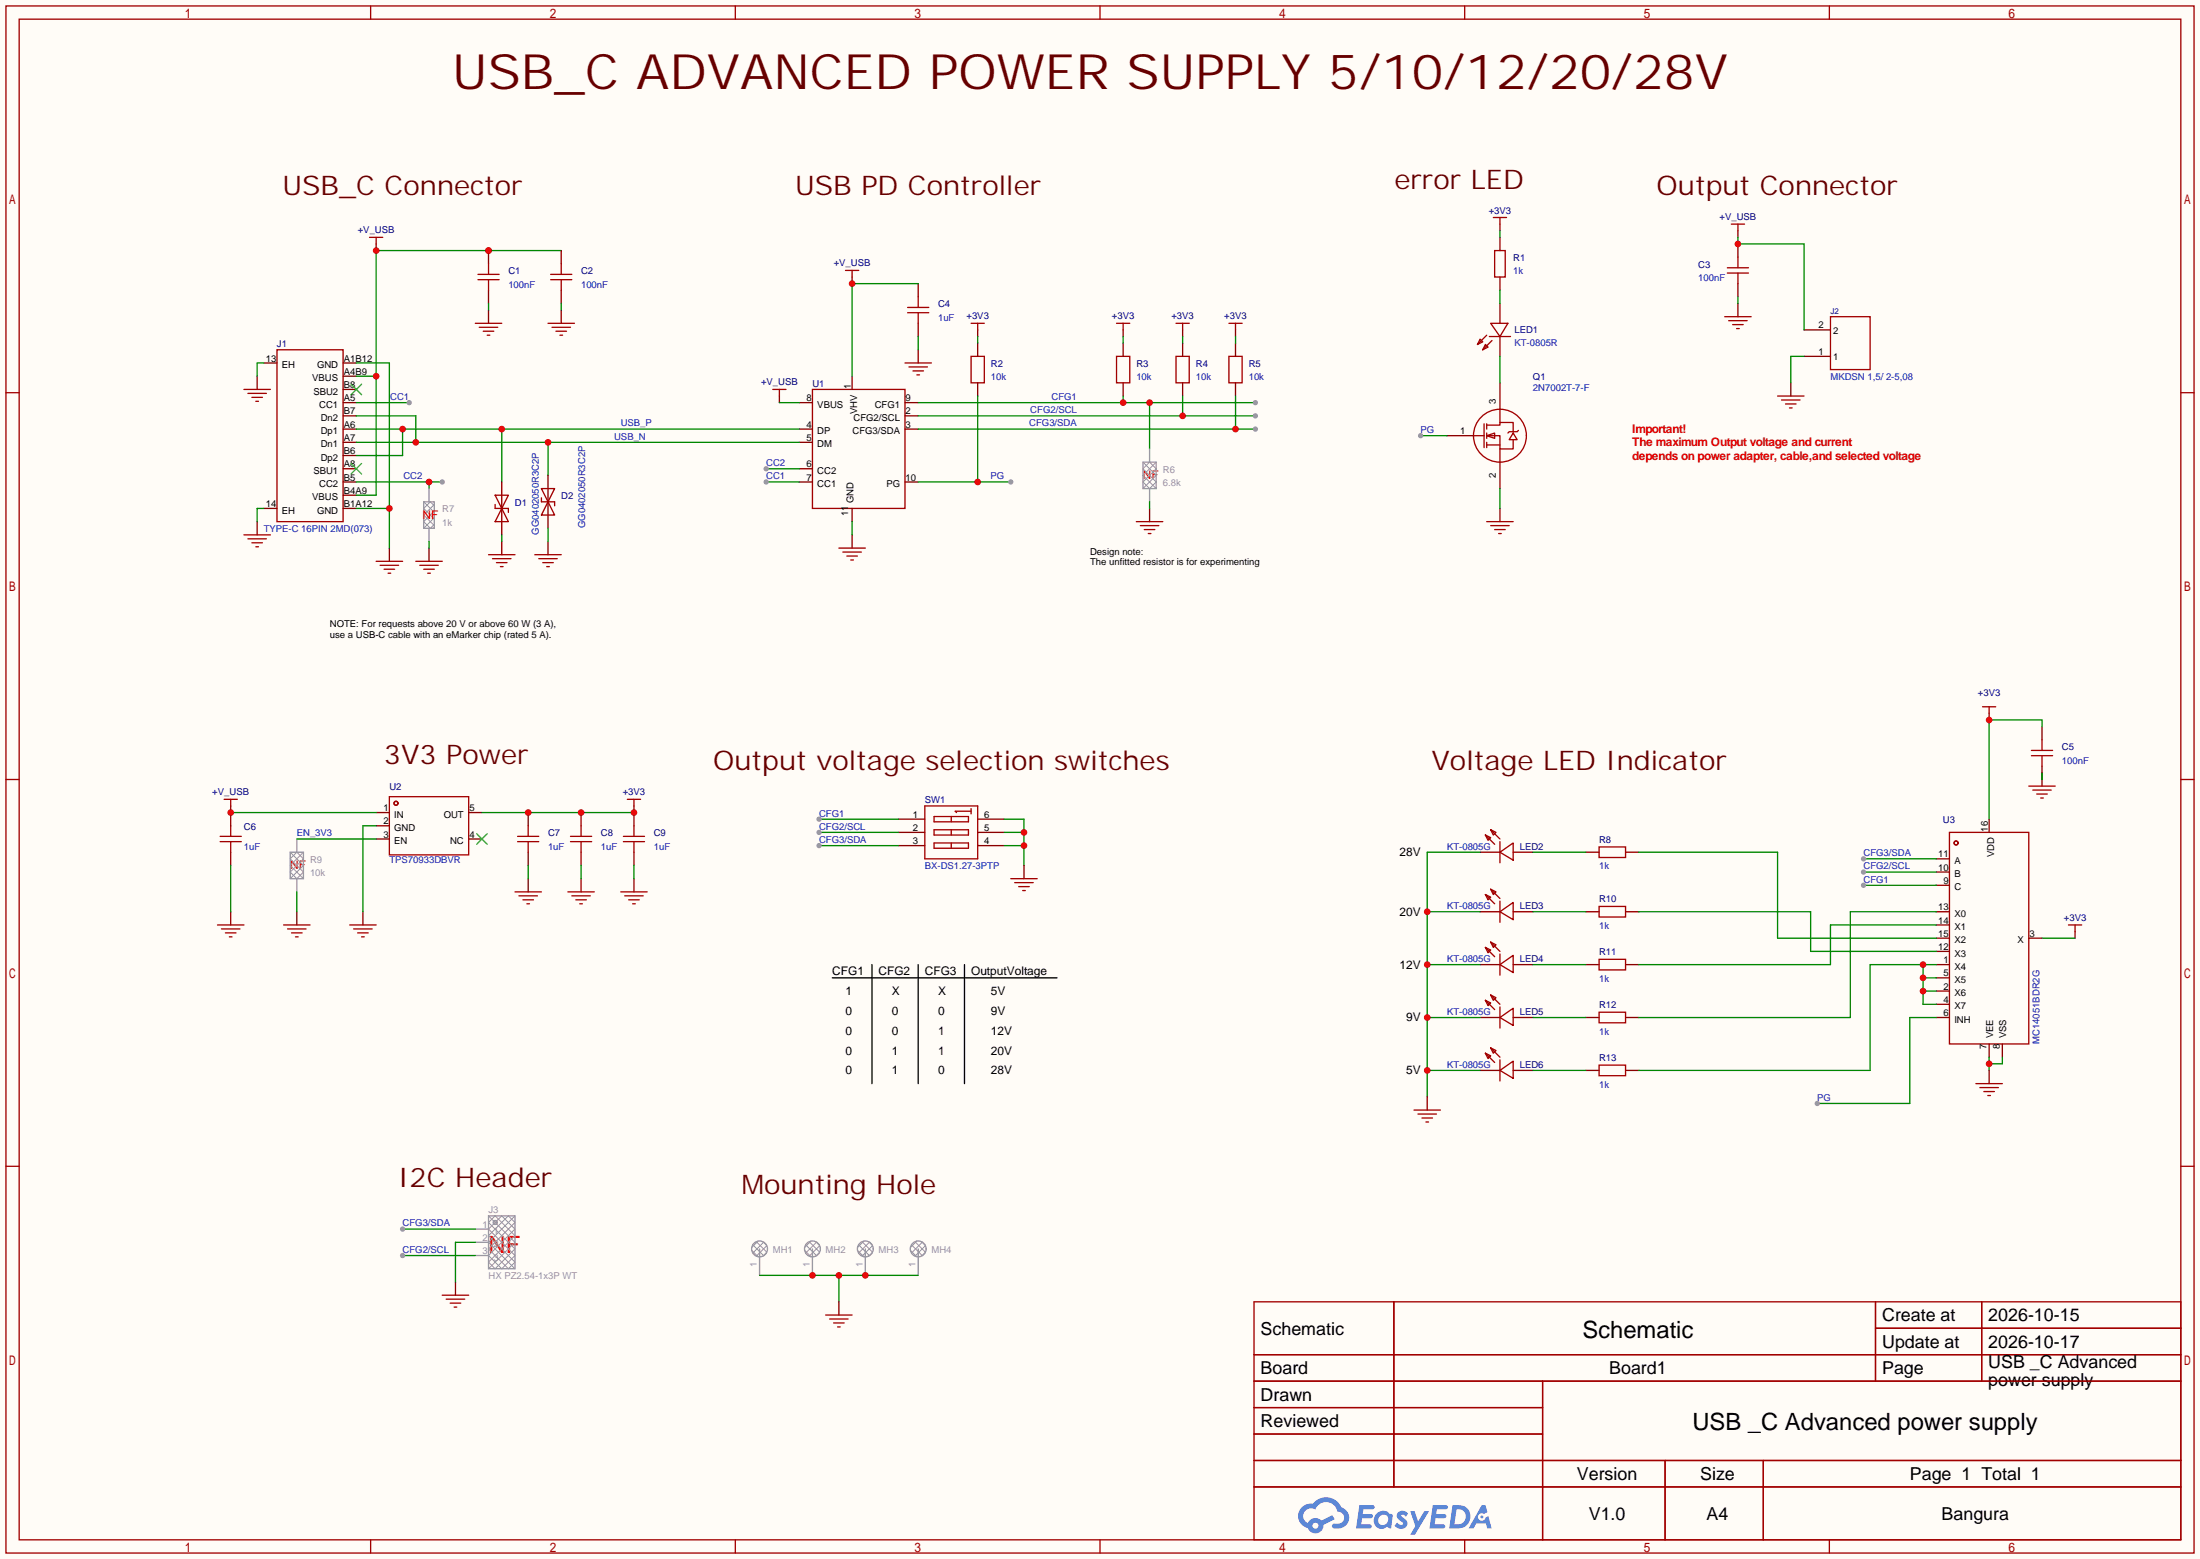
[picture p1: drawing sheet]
<svg xmlns="http://www.w3.org/2000/svg" width="423mm" height="299mm" viewBox="0 0 423 299" stroke-linecap="round" stroke-linejoin="round" font-family="sans-serif">
<path d="M0 0h422.7v299.5h-422.7z" fill="#fffcf7"/>
<g fill="none" stroke="#a10000" stroke-width=".25">
<path d="M1.1 1.1h420.4v297.2h-420.4zM3.7 3.7h415.3v292.1h-415.3zM71.2 1.1v2.6M141.3 1.1v2.6M211.3 1.1v2.6M281.4 1.1v2.6M351.5 1.1v2.6M1.1 75.4h2.6M419 75.4h2.5M1.1 149.7h2.6M419 149.7h2.5M1.1 224h2.6"/>
<path d="M419 224h2.5M240.9 250.1h178.1v45.7h-178.1zM267.8 250.1v35.5M360.3 250.1v15.2M360.3 255.1h58.7M380.7 250.1v15.2M240.9 260.2h178.1M240.9 265.3h178.1M240.9 270.4h55.5M240.9 275.5h55.5M296.4 265.3v30.5M71.2 295.8v2.5"/>
<path d="M141.3 295.8v2.5M211.3 295.8v2.5M240.9 280.5h178.1M240.9 285.6h178.1M281.4 295.8v2.5M319.9 280.5v15.3M338.8 280.5v15.3M351.5 295.8v2.5"/>
</g>
<g fill="#5487ff">
<path d="M268.7 290.5a1.3 1.3 0 0 1 1.8 .2l-.4 .7a.54 .54 0 0 0-.9-.3l.1 .2a1.58 1.58 0 0 1 1.1 1.6 1.43 1.43 0 0 1-2.5 .2l.5-.6a.64 .64 0 0 0 .5 .4 .64 .64 0 0 0 .7-.2l-.2-.3a1.35 1.35 0 0 1-.9-1.8z"/>
<path d="M270.9 290.3h.9l.6 1.9 1.2-1.9h.9l-2.7 4.5h-.9l1-1.7z"/>
<path d="M261.2 289.1h1.6a1.31 1.31 0 0 1 1.2 .2 .4 .4 0 0 1-.3 .6h-1.8l-.1 .9h1.6a.4 .4 0 0 1 .4 .5 .4 .4 0 0 1-.4 .3h-1.7l-.2 1.2h.8a1.23 1.23 0 0 1 1.2 .2 .39 .39 0 0 1-.3 .6h-2.7z"/>
<path d="M275.3 289.1h1.6a1.32 1.32 0 0 1 1.2 .2 .39 .39 0 0 1-.3 .6h-1.8l-.1 .9h1.6a.4 .4 0 0 1 .4 .5 .4 .4 0 0 1-.4 .3h-1.7l-.2 1.2h.8a1.23 1.23 0 0 1 1.2 .2 .39 .39 0 0 1-.3 .6h-2.7z"/>
<path d="M284.7 289.1h.7l.3 1.4-.6 .3a.75 .75 0 0 0-1.1 .3 .75 .75 0 0 0 .5 1.1 .75 .75 0 0 0 .9-.7l.5-.3 .7 2.4h-.9l-.2-1h-1.9l-.5 1h-.9z"/>
<path d="M279.1 289.1l-.7 4.5h1.5a2.27 2.27 0 0 0 2.6-2.3 2.27 2.27 0 0 0-2.7-2.2zM279.8 289.9a1.5 1.5 0 0 1 1.8 1.5 1.5 1.5 0 0 1-1.9 1.4h-.3z"/>
<path d="M264.5 290.7a1.6 1.6 0 0 0-.4 2.2 1.6 1.6 0 0 0 2.2 .5l.2-.2 .8 .4 .3-2.5-.2-.3h-.5a1.58 1.58 0 0 0-2.4-.1zM265.1 291.3a.99 .99 0 0 1 1.6 .3 .99 .99 0 0 1-.9 1.3 .94 .94 0 0 1-1-.5 .94 .94 0 0 1 .3-1.1z"/>
<path d="M250.1 289.5a2.37 2.37 0 0 0 1.2 4 1.54 1.54 0 0 0 1.7 1 1.54 1.54 0 0 0 1.3-1.6l2.1-1.1-.5-.8-2 1.1a1.57 1.57 0 0 0-2.6 .5 1.5 1.5 0 0 1-.8-2.1 1.5 1.5 0 0 1 2.2-.5 2.23 2.23 0 0 1 2.3-1.5 2.23 2.23 0 0 1 2 1.9 1.16 1.16 0 0 1 1.2 1 1.16 1.16 0 0 1-1.1 1.3h-.6a.47 .47 0 0 0-.6 .4 .47 .47 0 0 0 .4 .5 2.19 2.19 0 0 0 2.4-.8 2.19 2.19 0 0 0 .1-2.5l-1.1-.8a3.2 3.2 0 0 0-5.5-.7l-1.1 .1zM252.1 293.1a.6 .6 0 0 1 1.2 0 .6 .6 0 0 1-1.2 0z"/>
<circle cx="284.7" cy="291.4" r=".28"/>
</g>
<g fill="none" stroke="#a10000" stroke-width=".25">
<path d="M174.4 59.1h4M176.4 57v2.1M46.9 74.8h5M47.6 75.6h3.6M48.4 76.3h2M49.1 77.1h.6M91.3 62.1h5.1M92.1 62.9h3.5M92.8 63.6h2.1M93.6 64.4h.5M105.3 62.1h5.1M106 62.9h3.6"/>
<path d="M106.8 63.6h2M107.6 64.4h.5M156.1 74.8h17.8v22.9h-17.8zM173.9 69.7h5M174.4 60.1h4M174.6 70.5h3.6M175.4 71.2h2M176.1 72h.6M176.4 60.1v2M331.3 60.8h5.1M332.1 61.6h3.6M332.9 62.4h2"/>
<path d="M333.6 63.1h.5M341.5 76.1h5.1M342.3 76.8h3.5M343 77.6h2.1M343.8 78.4h.5M46.9 102.7h5M47.6 103.5h3.6M48.4 104.3h2M49.1 105h.6M72.3 107.8h5M73 108.6h3.6M73.8 109.3h2"/>
<path d="M74.5 110.1h.6M79.9 107.8h5.1M80.6 108.6h3.6M81.4 109.3h2M82.2 110.1h.5M93.9 106.6h5M94.6 107.3h3.6M95.4 108.1h2M96.1 108.8h.5M102.7 106.6h5.1M103.5 107.3h3.6M104.3 108.1h2"/>
<path d="M105 108.8h.5M161.2 105.3h5M161.9 106h3.6M162.7 106.8h2M163.4 107.6h.6M218.3 100.2h5.1M219.1 101h3.5M219.8 101.7h2.1M220.6 102.5h.5M43.1 153.5h2.5M44.3 153.5v1.3M44.3 158.6v2.1"/>
<path d="M101.5 158.6v2.1M111.6 158.6v2.1M121.8 158.6v2.1M389.8 151h5M390.5 151.8h3.6M391.3 152.5h2M392 153.3h.6M42.3 161.7h4.1M42.3 160.7h4.1M44.3 161.7v2M99.4 161.7h4.1M99.4 160.7h4.1"/>
<path d="M101.5 161.7v2M109.6 161.7h4.1M109.6 160.7h4.1M111.6 161.7v2M119.8 161.7h4M119.8 160.7h4M121.8 161.7v2"/>
</g>
<g fill="none" stroke="#870000" stroke-width=".25">
<path d="M93.9 59.6v2.5M107.8 59.6v2.5M163.7 53.2v1.3M176.4 54.5v2.5M333.9 58.3v2.5M49.4 72.3v2.5M153.5 77.3h2.6M163.7 72.3v2.5M173.9 79.9h2.5M173.9 77.3h2.5M176.4 62.1v2.5M176.4 67.2v2.5"/>
<path d="M344 73.5v2.6M153.5 82.4h2.6M153.5 85h2.6M153.5 90h2.6M153.5 92.6h2.6M163.7 97.7v2.5M173.9 82.4h2.5M173.9 92.6h2.5M220.9 97.7v2.5M49.4 100.2v2.5M74.8 105.3v2.5M82.4 105.3v2.5"/>
<path d="M96.4 104v2.6M105.3 104v2.6M163.7 102.7v2.6M44.3 154.8v3.8M101.5 156.1v2.5M111.6 156.1v2.5M121.8 156.1v2.5M392.3 148.5v2.5M44.3 163.7v2.5M101.5 163.7v2.5M111.6 163.7v2.5M121.8 163.7v2.5"/>
</g>
<path d="M176.4 54.5h-12.7v17.8M176.4 64.6v2.6" fill="none" stroke="#008700" stroke-width=".25"/>
<circle cx="163.7" cy="54.5" r=".63" fill="#c00"/>
<path d="M71 45.6h2.5M72.3 45.6v1.3M162.4 51.9h2.6M163.7 51.9v1.3M332.6 43.1h2.6M333.9 43.1v1.2M53.2 67.2h12.7v33h-12.7zM148.5 74.8h2.5M149.7 74.8v1.3" fill="none" stroke="#a10000" stroke-width=".25"/>
<g fill="none" stroke="#870000" stroke-width=".25">
<path d="M72.3 46.9v1.2M333.9 44.3v1.3M50.7 69.7h2.5M65.9 69.7h2.6M65.9 72.3h2.6M65.9 74.8h2.6M65.9 77.3h2.6M65.9 79.9h2.6M149.7 76.1v1.2M50.7 97.7h2.5M65.9 82.4h2.6M65.9 85h2.6"/>
<path d="M65.9 87.5h2.6M65.9 90h2.6M65.9 92.6h2.6M65.9 95.1h2.6M65.9 97.7h2.6"/>
</g>
<path d="M68.5 69.7h6.3v35.6M149.7 77.3h3.8M68.5 97.7h6.3M163.7 100.2v2.5" fill="none" stroke="#008700" stroke-width=".25"/>
<path d="M67.4 73.8l2.1 2M69.5 73.8l-2.1 2M67.4 89l2.1 2.1M69.5 89l-2.1 2.1" fill="none" stroke="#3c3" stroke-width=".25"/>
<circle cx="74.8" cy="97.7" r=".63" fill="#c00"/>
<path d="M107.8 48.1h-35.5v47h-3.8M68.5 72.3h3.8" fill="none" stroke="#008700" stroke-width=".25"/>
<g fill="#c00">
<circle cx="93.9" cy="48.1" r=".63"/>
<circle cx="72.3" cy="48.1" r=".63"/>
<circle cx="72.3" cy="72.3" r=".63"/>
</g>
<path d="M50.7 69.7h-1.3v2.6M68.5 79.9h11.4v5.1M50.7 97.7h-1.3v2.5M68.5 85h85M105.3 85v6.3" fill="none" stroke="#008700" stroke-width=".25"/>
<g fill="#c00">
<circle cx="79.9" cy="85" r=".63"/>
<circle cx="105.3" cy="85" r=".63"/>
</g>
<path d="M68.5 82.4h85M77.3 82.4v5.1h-8.8M96.4 82.4v10.2" fill="none" stroke="#008700" stroke-width=".25"/>
<g fill="#c00">
<circle cx="77.3" cy="82.4" r=".63"/>
<circle cx="96.4" cy="82.4" r=".63"/>
</g>
<path d="M68.5 92.6h16.5M82.4 92.6v1.3" fill="none" stroke="#008700" stroke-width=".25"/>
<circle cx="82.4" cy="92.6" r=".63" fill="#c00"/>
<circle cx="85" cy="92.6" r=".51" fill="#999"/>
<path d="M68.5 77.3h10.1" fill="none" stroke="#008700" stroke-width=".25"/>
<circle cx="78.6" cy="77.3" r=".51" fill="#999"/>
<path d="M147.2 90h6.3" fill="none" stroke="#008700" stroke-width=".25"/>
<circle cx="147.2" cy="90" r=".51" fill="#999"/>
<path d="M147.2 92.6h6.3" fill="none" stroke="#008700" stroke-width=".25"/>
<circle cx="147.2" cy="92.6" r=".51" fill="#999"/>
<g fill="none" stroke="#a10000" stroke-width=".25">
<path d="M105.8 53.7h4.1M105.8 52.7h4.1M107.8 50.7v2M107.8 53.7v2.1M331.9 52.5h4M331.9 51.4h4M333.9 49.4v2M333.9 52.5v2M95.1 95.1h2.6l-1.3 2.6zM95.1 96.9v.8h2.6v.7M96.4 97.7l1.3 2.5h-2.6zM104 93.9h2.6l-1.3 2.5z"/>
<path d="M104 95.6v.8h2.6v.8M105.3 96.4l1.3 2.5h-2.6zM390.3 145.2h4M390.3 144.1h4M392.3 142.1v2M392.3 145.2v2"/>
</g>
<path d="M93.9 48.1v2.6M93.9 55.8v2.5M107.8 48.1v2.6M107.8 55.8v2.5M333.9 46.9v2.5M333.9 54.5v2.5M96.4 92.6v10.1M105.3 91.3v10.2M392.3 139.6v2.5M392.3 147.2v2.5" fill="none" stroke="#870000" stroke-width=".25"/>
<path d="M105.3 101.5v2.5" fill="none" stroke="#008700" stroke-width=".25"/>
<circle cx="93.9" cy="48.1" r=".63" fill="#c00"/>
<g fill="none" stroke="#a10000" stroke-width=".25">
<path d="M91.8 53.7h4.1M91.8 52.7h4.1M93.9 50.7v2M93.9 53.7v2.1M286.9 41.8h2.5M287.1 48.1h2.1v5.1h-2.1zM288.2 41.8v1.3M186.6 68.5h2.5v5h-2.5zM186.6 62.1h2.5M187.8 62.1v1.3M214.5 68.5h2.5v5h-2.5zM214.5 62.1h2.5"/>
<path d="M215.8 62.1v1.3M225.9 68.5h2.6v5h-2.6zM225.9 62.1h2.6M227.2 62.1v1.3M236.1 68.5h2.5v5h-2.5zM236.1 62.1h2.5M237.4 62.1v1.3M380.9 135.8h2.5M382.1 135.8v1.2M120.5 153.5h2.6M121.8 153.5v1.3M307.2 174.1h5.1v2h-5.1z"/>
<path d="M307.2 162.7h5.1v2h-5.1zM397.4 177.7h2.5M398.7 177.7v1.2M307.2 194.4h5.1v2.1h-5.1zM307.2 184.3h5.1v2h-5.1zM307.2 204.6h5.1v2h-5.1z"/>
</g>
<g fill="none" stroke="#008700" stroke-width=".25">
<path d="M93.9 58.3v1.3M107.8 58.3v1.3M333.9 57v1.3M176.4 77.3h64.8M187.8 64.6v1.3M215.8 64.6v1.3M215.8 76.1v1.2M220.9 77.3v8.9M227.2 64.6v1.3M237.4 64.6v1.3M82.4 104v1.3M96.4 102.7v1.3"/>
<path d="M392.3 148.5v1.2"/>
</g>
<g fill="none" stroke="#870000" stroke-width=".25">
<path d="M288.2 43.1v1.2M288.2 45.6v2.5M288.2 53.2v2.6M187.8 63.4v1.2M187.8 65.9v2.6M187.8 73.5v2.6M215.8 63.4v1.2M215.8 65.9v2.6M215.8 73.5v2.6M227.2 63.4v1.2M227.2 65.9v2.6M227.2 73.5v2.6"/>
<path d="M237.4 63.4v1.2M237.4 65.9v2.6M237.4 73.5v2.6M382.1 137v1.3M121.8 154.8v1.3M304.7 175.1h2.5M304.7 163.7h2.5M312.3 175.1h2.5M312.3 163.7h2.5M398.7 178.9v1.3M304.7 195.5h2.5M304.7 185.3h2.5"/>
<path d="M312.3 195.5h2.5M312.3 185.3h2.5M304.7 205.6h2.5M312.3 205.6h2.5"/>
</g>
<path d="M81.4 96.4h2v5.1h-2zM82.4 93.9v2.5M82.4 101.5v2.5M55.8 163.7h2.5v5.1h-2.5zM57 161.2v2.5M57 168.8v2.5" fill="none" stroke="#999" stroke-width=".25"/>
<path d="M81.4 96.4l2 2M83.4 97.2l-.7-.8-1.3 1.3 2 2M83.4 96.9l-2 2 2 2.1M83.4 98.2l-2 2 1.3 1.3 .7-.8M83.4 99.4l-2 2.1M55.8 163.7l2.5 2.5-2.5 2.6M57 163.7l-1.2 1.3 2.5 2.5-1.3 1.3-1.2-1.3 2.5-2.5zM58.3 163.7l-2.5 2.5 2.5 2.6" fill="none" stroke="#999" stroke-width=".19"/>
<g fill="#c00">
<circle cx="215.8" cy="77.3" r=".63"/>
<circle cx="220.9" cy="77.3" r=".63"/>
</g>
<circle cx="241.2" cy="77.3" r=".51" fill="#999"/>
<path d="M176.4 79.9h64.8M227.2 76.1v3.8" fill="none" stroke="#008700" stroke-width=".25"/>
<circle cx="227.2" cy="79.9" r=".63" fill="#c00"/>
<circle cx="241.2" cy="79.9" r=".51" fill="#999"/>
<path d="M237.4 76.1v6.3M176.4 82.4h64.8" fill="none" stroke="#008700" stroke-width=".25"/>
<circle cx="237.4" cy="82.4" r=".63" fill="#c00"/>
<circle cx="241.2" cy="82.4" r=".51" fill="#999"/>
<path d="M219.6 90l1.3-1.2 1.2 1.2-2.5 2.6 1.3 1.3 1.2-1.3zM219.6 88.8l2.5 2.5-2.5 2.6M222.1 88.8l-2.5 2.5 2.5 2.6" fill="none" stroke="#999" stroke-width=".19"/>
<path d="M219.6 88.8h2.5v5.1h-2.5zM220.9 86.2v2.6M220.9 93.9v2.5" fill="none" stroke="#999" stroke-width=".25"/>
<path d="M220.9 96.4v1.3M157.4 157.4h15.2" fill="none" stroke="#008700" stroke-width=".25"/>
<path d="M177.7 154.8h10.1v10.2h-10.1zM179.5 156.8h6.6v1.1h-6.6zM179.5 159.4h6.6v1h-6.6zM182.8 156.8v1.1M182.8 159.4v1M186.6 155.3v1M186.6 155.8h-3.1l.3 .3M179.5 161.9h6.6v1h-6.6zM182.8 161.9v1" fill="none" stroke="#a10000" stroke-width=".25"/>
<path d="M172.6 159.9h5.1M172.6 157.4h5.1M187.8 159.9h5.1M187.8 157.4h5.1M172.6 162.4h5.1M187.8 162.4h5.1" fill="none" stroke="#870000" stroke-width=".25"/>
<circle cx="157.4" cy="157.4" r=".51" fill="#999"/>
<path d="M157.4 159.9h15.2" fill="none" stroke="#008700" stroke-width=".25"/>
<circle cx="157.4" cy="159.9" r=".51" fill="#999"/>
<path d="M157.4 162.4h15.2" fill="none" stroke="#008700" stroke-width=".25"/>
<circle cx="157.4" cy="162.4" r=".51" fill="#999"/>
<path d="M192.9 159.9h3.8M192.9 157.4h3.8v8.8M192.9 162.4h3.8" fill="none" stroke="#008700" stroke-width=".25"/>
<g fill="#c00">
<circle cx="196.7" cy="159.9" r=".63"/>
<circle cx="196.7" cy="162.4" r=".63"/>
</g>
<path d="M72.3 156.1h2.5M72.3 158.6h2.5M90 156.1h2.6M44.3 175.1v2.6M57 175.1v2.6M69.7 175.1v2.6M72.3 161.2h2.5M90 161.2h2.6M101.5 168.8v2.5M111.6 168.8v2.5M121.8 168.8v2.5M196.7 166.2v2.6" fill="none" stroke="#870000" stroke-width=".25"/>
<g fill="none" stroke="#a10000" stroke-width=".25">
<path d="M74.8 153h15.2v11.2h-15.2zM41.8 177.7h5.1M42.5 178.4h3.6M43.3 179.2h2M44.1 180h.5M54.5 177.7h5.1M55.2 178.4h3.6M56 179.2h2M56.8 180h.5M67.2 177.7h5.1M67.9 178.4h3.6M68.7 179.2h2"/>
<path d="M69.5 180h.5M98.9 171.3h5.1M99.7 172.1h3.6M100.5 172.8h2M101.2 173.6h.5M109.1 171.3h5.1M109.9 172.1h3.5M110.6 172.8h2M111.4 173.6h.5M119.3 171.3h5M120 172.1h3.6M120.8 172.8h2"/>
<path d="M121.5 173.6h.5M194.2 168.8h5.1M194.9 169.5h3.6M195.7 170.3h2M196.5 171.1h.5"/>
<circle cx="76.1" cy="154.3" r=".38"/>
</g>
<path d="M91.6 160.1l2 2.1M93.6 160.1l-2 2.1" fill="none" stroke="#3c3" stroke-width=".25"/>
<path d="M92.6 156.1h29.2" fill="none" stroke="#008700" stroke-width=".25"/>
<g fill="#c00">
<circle cx="101.5" cy="156.1" r=".63"/>
<circle cx="111.6" cy="156.1" r=".63"/>
<circle cx="121.8" cy="156.1" r=".63"/>
</g>
<path d="M44.3 156.1h28" fill="none" stroke="#008700" stroke-width=".25"/>
<circle cx="44.3" cy="156.1" r=".63" fill="#c00"/>
<path d="M187.8 76.1v16.5M176.4 92.6h17.8M72.3 158.6h-2.6v16.5M44.3 166.2v8.9M57 161.2h15.3M57 171.3v3.8M101.5 166.2v2.6M111.6 166.2v2.6M121.8 166.2v2.6" fill="none" stroke="#008700" stroke-width=".25"/>
<path d="M159.9 187.8h43.2M167.5 185.3v22.9M176.4 185.3v22.9M185.3 185.3v22.9" fill="none" stroke="#000" stroke-width=".25"/>
<circle cx="187.8" cy="92.6" r=".63" fill="#c00"/>
<circle cx="194.2" cy="92.6" r=".51" fill="#999"/>
<path d="M284.4 65.2l.5 .5-1.1 .5zM285.4 66.2l.5 .5-1 .5zM285.6 64.4l-1.8 1.8M286.1 64.6h4.1M286.4 62.1h3.3l-1.5 2.5zM286.6 65.4l-1.7 1.8" fill="none" stroke="#a10000" stroke-width=".25"/>
<path d="M288.2 58.3v3.8M288.2 64.6v3.9" fill="none" stroke="#870000" stroke-width=".25"/>
<path d="M288.2 55.8v2.5M392.3 139.6v-1.3h-10.2v19.1" fill="none" stroke="#008700" stroke-width=".25"/>
<circle cx="382.1" cy="138.3" r=".63" fill="#c00"/>
<path d="M288.2 44.3v1.3M288.2 68.5v5M272.9 83.7h5.1M392.3 180.2h6.4" fill="none" stroke="#008700" stroke-width=".25"/>
<g fill="none" stroke="#a10000" stroke-width=".25">
<path d="M288.2 78.6v2.6M283.1 83.7h2M285.1 81.4v4.6M285.6 81.7h2.6v-.5h2.5v1.7M285.6 83.7h2.6v2.5h2.5v-1.7M285.6 83.7l1.5-.5v1zM285.6 85.5h2.6M285.6 81.4v1M285.6 83.2v1M285.6 85v1M288.2 86.2v2.6M290.7 83.2l.8 1.3h-1.6z"/>
<path d="M291.7 82.7l-.2 .2h-1.6l-.2 .3"/>
<circle cx="288.2" cy="83.7" r="5.1"/>
</g>
<path d="M288.2 73.5v5.1M278 83.7h5.1M288.2 88.8v5.1" fill="none" stroke="#870000" stroke-width=".25"/>
<circle cx="272.9" cy="83.7" r=".51" fill="#999"/>
<path d="M346.6 63.4h5.1M346.6 68.5h5.1M288.2 97.7v2.5" fill="none" stroke="#870000" stroke-width=".25"/>
<path d="M351.7 60.8h7.6v10.2h-7.6zM285.6 100.2h5.1M286.4 101h3.5M287.1 101.7h2.1M287.9 102.5h.5" fill="none" stroke="#a10000" stroke-width=".25"/>
<path d="M333.9 45.6v1.3h12.7v16.5M288.2 93.9v3.8" fill="none" stroke="#008700" stroke-width=".25"/>
<circle cx="333.9" cy="46.9" r=".63" fill="#c00"/>
<path d="M346.6 68.5h-2.6v5M274.2 175.1h10.2M284.4 163.7h-10.2v47M294.5 163.7h10.2M294.5 175.1h10.2M274.2 185.3h10.2M274.2 195.5h10.2M294.5 185.3h10.2M294.5 195.5h10.2M274.2 205.6h10.2M294.5 205.6h10.2" fill="none" stroke="#008700" stroke-width=".25"/>
<g fill="none" stroke="#a10000" stroke-width=".25">
<path d="M286.4 159.4l1 .5-.5 .5zM286.4 159.4l1.8 1.8M285.4 160.4l1 .5-.5 .5zM285.4 171.8l1 .5-.5 .5zM285.4 160.4l1.7 1.8M285.4 171.8l1.7 1.8M286.4 170.8l1 .5-.5 .5zM286.4 170.8l1.8 1.8M288.2 163.7l2.5-1.8v3.3zM288.2 175.1l2.5-1.7v3.3zM288.2 161.7v4M288.2 173.1v4.1"/>
<path d="M285.4 182l1 .5-.5 .5zM285.4 192.2l1 .5-.5 .5zM285.4 182l1.7 1.8M285.4 192.2l1.7 1.7M286.4 181l1 .5-.5 .5zM286.4 191.1l1 .5-.5 .6zM286.4 181l1.8 1.8M286.4 191.1l1.8 1.8M288.2 185.3l2.5-1.8v3.3zM288.2 195.5l2.5-1.8v3.3zM288.2 183.3v4M288.2 193.4v4.1"/>
<path d="M285.4 202.3l1 .5-.5 .5zM285.4 202.3l1.7 1.8M286.4 201.3l1 .5-.5 .5zM286.4 201.3l1.8 1.8M288.2 205.6l2.5-1.8v3.3zM288.2 203.6v4"/>
</g>
<path d="M284.4 163.7h3.8M284.4 175.1h3.8M290.7 163.7h3.8M290.7 175.1h3.8M284.4 185.3h3.8M284.4 195.5h3.8M290.7 185.3h3.8M290.7 195.5h3.8M284.4 205.6h3.8M290.7 205.6h3.8" fill="none" stroke="#870000" stroke-width=".25"/>
<g fill="#c00">
<circle cx="274.2" cy="205.6" r=".63"/>
<circle cx="274.2" cy="195.5" r=".63"/>
<circle cx="274.2" cy="185.3" r=".63"/>
<circle cx="274.2" cy="175.1" r=".63"/>
</g>
<g fill="none" stroke="#870000" stroke-width=".25">
<path d="M382.1 157.4v2.5M372 170.1h2.5M372 167.5h2.5M372 165h2.5M372 175.1h2.5M372 177.7h2.5M372 185.3h2.5M372 190.4h2.5M372 180.2h2.5M372 192.9h2.5M372 187.8h2.5M372 195.5h2.5"/>
<path d="M372 182.8h2.5M389.8 180.2h2.5M274.2 210.7v2.5M382.1 200.5v2.6M384.7 200.5v2.6"/>
</g>
<g fill="none" stroke="#a10000" stroke-width=".25">
<path d="M374.5 159.9h15.3v40.6h-15.3zM271.7 213.2h5M272.4 214h3.6M273.2 214.8h2M273.9 215.5h.5"/>
<circle cx="375.8" cy="161.9" r=".38"/>
</g>
<path d="M358 165h14" fill="none" stroke="#008700" stroke-width=".25"/>
<circle cx="358" cy="165" r=".51" fill="#999"/>
<path d="M358 167.5h14" fill="none" stroke="#008700" stroke-width=".25"/>
<circle cx="358" cy="167.5" r=".51" fill="#999"/>
<path d="M358 170.1h14" fill="none" stroke="#008700" stroke-width=".25"/>
<circle cx="358" cy="170.1" r=".51" fill="#999"/>
<path d="M382.1 203.1v2.5M384.7 203.1v1.2h-2.6" fill="none" stroke="#008700" stroke-width=".25"/>
<circle cx="382.1" cy="204.3" r=".63" fill="#c00"/>
<path d="M382.1 205.6v2.6" fill="none" stroke="#870000" stroke-width=".25"/>
<path d="M379.6 208.2h5.1M380.4 208.9h3.5M381.1 209.7h2.1M381.9 210.4h.5" fill="none" stroke="#a10000" stroke-width=".25"/>
<path d="M314.8 163.7h26.7v16.5h30.5M314.8 175.1h33.1v7.7h24.1M372 175.1h-16.5v20.4h-40.7M372 177.7h-20.3v7.6h-36.9M369.4 185.3v7.6h2.6M369.4 187.8h2.6M369.4 190.4h2.6M372 185.3h-12.7v20.3h-44.5" fill="none" stroke="#008700" stroke-width=".25"/>
<g fill="#c00">
<circle cx="369.4" cy="185.3" r=".63"/>
<circle cx="369.4" cy="187.8" r=".63"/>
<circle cx="369.4" cy="190.4" r=".63"/>
</g>
<path d="M372 195.5h-5.1v16.5h-17.8" fill="none" stroke="#008700" stroke-width=".25"/>
<circle cx="349.1" cy="212" r=".51" fill="#999"/>
<path d="M93.9 234.8l5 5.1-3.8 3.8-1.2-1.3 5-5-3.8-3.8zM93.9 233.6l5 5-5 5.1M95.3 234.5l.2 .2M95.5 235l-.2 .2M96.4 233.6l-2.5 2.5 5 5.1-2.5 2.5-2.5-2.5 5-5.1zM97.7 233.6l-3.8 3.8 5 5-1.2 1.3-3.8-3.8 5-5.1zM98.9 233.6l-5 5 5 5.1" fill="none" stroke="#999" stroke-width=".19"/>
<g fill="none" stroke="#999" stroke-width=".25">
<path d="M91.3 236.1h2.6M91.3 238.6h2.6M93.9 233.6h5v10.1h-5zM91.3 241.2h2.6"/>
<circle cx="95.1" cy="234.8" r=".38"/>
</g>
<path d="M87.5 246.3v2.5" fill="none" stroke="#870000" stroke-width=".25"/>
<path d="M85 248.8h5M85.7 249.6h3.6M86.5 250.3h2M87.2 251.1h.6" fill="none" stroke="#a10000" stroke-width=".25"/>
<path d="M91.3 238.6h-3.8v7.7M77.3 241.2h14" fill="none" stroke="#008700" stroke-width=".25"/>
<circle cx="77.3" cy="241.2" r=".51" fill="#999"/>
<path d="M77.3 236.1h14" fill="none" stroke="#008700" stroke-width=".25"/>
<circle cx="77.3" cy="236.1" r=".51" fill="#999"/>
<g fill="none" stroke="#999" stroke-width=".25">
<path d="M145.9 239.9v5.1M156.1 239.9v5.1M166.2 239.9v5.1M176.4 239.9v5.1"/>
<circle cx="145.9" cy="239.9" r="1.52"/>
<circle cx="156.1" cy="239.9" r="1.52"/>
<circle cx="166.2" cy="239.9" r="1.52"/>
<circle cx="176.4" cy="239.9" r="1.52"/>
</g>
<g fill="none" stroke="#999" stroke-width=".19">
<path d="M144.6 239.1l2.1 2.1M145.3 238.5l2 2M145.6 238.4l-1.2 1.2M146.6 238.5l.7 .7M146.7 238.6l-2.1 2.1M147.3 239.3l-2 2M154.8 239.1l2.1 2.1M155.5 238.5l2 2M155.8 238.4l-1.2 1.2M156.7 238.5l.8 .7M156.9 238.6l-2.1 2.1M157.5 239.3l-2 2"/>
<path d="M164.9 239.1l2.1 2.1M165.6 238.5l2 2M166 238.4l-1.3 1.2M166.9 238.5l.7 .7M167 238.6l-2.1 2.1M167.6 239.3l-2 2M175.1 239.1l2.1 2.1M175.8 238.5l2 2M176.1 238.4l-1.2 1.2M177.1 238.5l.7 .7M177.2 238.6l-2.1 2.1M177.8 239.3l-2 2"/>
<path d="M144.4 240.2l1.2 1.2M147.3 240.6l-.7 .7M154.6 240.2l1.2 1.2M157.5 240.6l-.8 .7M164.7 240.2l1.3 1.2M167.6 240.6l-.7 .7M174.9 240.2l1.2 1.2M177.8 240.6l-.7 .7"/>
</g>
<path d="M145.9 245h30.5M161.2 245v5.1" fill="none" stroke="#008700" stroke-width=".25"/>
<g fill="#c00">
<circle cx="156.1" cy="245" r=".63"/>
<circle cx="161.2" cy="245" r=".63"/>
<circle cx="166.2" cy="245" r=".63"/>
</g>
<path d="M161.2 250.1v2.5" fill="none" stroke="#870000" stroke-width=".25"/>
<path d="M158.6 252.6h5.1M159.4 253.4h3.5M160.1 254.1h2.1M160.9 254.9h.5" fill="none" stroke="#a10000" stroke-width=".25"/>
<text font-size="9.4" fill="#600" x="86.9" y="17.2">USB_C ADVANCED POWER SUPPLY 5/10/12/20/28V</text>
<g font-size="5.2" fill="#600">
<text x="54.2" y="37.5">USB_C Connector</text>
<text x="152.7" y="37.5">USB PD Controller</text>
<text x="267.9" y="36.2">error LED</text>
<text x="318.3" y="37.5">Output Connector</text>
<text x="73.8" y="146.7">3V3 Power</text>
<text x="137" y="148">Output voltage selection switches</text>
<text x="275" y="148">Voltage LED Indicator</text>
<text x="76.5" y="228">I2C Header</text>
<text x="142.4" y="229.3">Mounting Hole</text>
</g>
<text font-size="4.6" fill="#f00" x="93.9" y="240.7">NF</text>
<g font-size="4.6">
<text x="304" y="256.9">Schematic</text>
<text x="325.1" y="274.7">USB _C Advanced power supply</text>
</g>
<g font-size="3.4">
<text x="242.2" y="256.3">Schematic</text>
<text x="361.6" y="253.8">Create at</text>
<text x="382" y="253.8">2026-10-15</text>
<text x="242.2" y="264">Board</text>
<text x="309.2" y="264">Board1</text>
<text x="361.6" y="258.9">Update at</text>
<text x="361.6" y="264">Page</text>
<text x="382" y="258.9">2026-10-17</text>
<text x="382" y="262.8">USB _C Advanced</text>
<text x="242.2" y="269">Drawn</text>
<text x="382" y="266.3">power supply</text>
<text x="242.2" y="274.1">Reviewed</text>
<text x="302.9" y="284.3">Version</text>
<text x="326.6" y="284.3">Size</text>
<text x="366.9" y="284.3">Page 1 Total 1</text>
<text x="305.2" y="291.9">V1.0</text>
<text x="327.9" y="291.9">A4</text>
<text x="373" y="291.9">Bangura</text>
</g>
<g font-size="2.3" fill="#f00">
<text x="313.6" y="83.2">Important!</text>
<text x="313.6" y="85.7">The maximum Output voltage and current</text>
<text x="313.6" y="88.3">depends on power adapter, cable,and selected voltage</text>
<text x="219.6" y="92.1">NF</text>
<text x="81.2" y="99.7">NF</text>
<text x="55.8" y="167">NF</text>
</g>
<g font-size="2.3">
<text x="268.9" y="164.5">28V</text>
<text x="268.9" y="175.9">20V</text>
<text x="159.9" y="187.3">CFG1</text>
<text x="162.4" y="191.1">1</text>
<text x="168.8" y="187.3">CFG2</text>
<text x="171.3" y="191.1">X</text>
<text x="177.7" y="187.3">CFG3</text>
<text x="180.2" y="191.1">X</text>
<text x="186.6" y="187.3">OutputVoltage</text>
<text x="190.4" y="191.1">5V</text>
<text x="268.9" y="186.1">12V</text>
<text x="162.4" y="194.9">0</text>
<text x="171.3" y="194.9">0</text>
<text x="180.2" y="194.9">0</text>
<text x="190.4" y="194.9">9V</text>
<text x="270.1" y="196.2">9V</text>
<text x="162.4" y="198.8">0</text>
<text x="162.4" y="202.6">0</text>
<text x="171.3" y="202.6">1</text>
<text x="171.3" y="198.8">0</text>
<text x="180.2" y="202.6">1</text>
<text x="180.2" y="198.8">1</text>
<text x="190.4" y="198.8">12V</text>
<text x="190.4" y="202.6">20V</text>
<text x="162.4" y="206.4">0</text>
<text x="171.3" y="206.4">1</text>
<text x="180.2" y="206.4">0</text>
<text x="190.4" y="206.4">28V</text>
<text x="270.1" y="206.4">5V</text>
</g>
<g font-size="1.8" fill="#000080">
<text x="286" y="41">+3V3</text>
<text x="68.7" y="44.8">+V_USB</text>
<text x="330.4" y="42.3">+V_USB</text>
<text x="97.7" y="52.7">C1</text>
<text x="111.6" y="52.7">C2</text>
<text x="160.2" y="51.2">+V_USB</text>
<text x="290.7" y="50.2">R1</text>
<text x="326.3" y="51.4">C3</text>
<text x="180.2" y="59.1">C4</text>
<text x="185.7" y="61.3">+3V3</text>
<text x="213.6" y="61.3">+3V3</text>
<text x="225" y="61.3">+3V3</text>
<text x="235.2" y="61.3">+3V3</text>
<text x="291" y="63.9">LED1</text>
<text x="53.2" y="66.7">J1</text>
<text x="190.4" y="70.5">R2</text>
<text x="218.3" y="70.5">R3</text>
<text x="229.7" y="70.5">R4</text>
<text x="239.9" y="70.5">R5</text>
<text x="146.2" y="74">+V_USB</text>
<text x="156.1" y="74.3">U1</text>
<text x="294.5" y="73">Q1</text>
<text x="107.8" y="95.9">D2</text>
<text x="98.9" y="97.2">D1</text>
<text x="380" y="133.7">+3V3</text>
<text x="396.1" y="144.1">C5</text>
<text x="40.8" y="152.8">+V_USB</text>
<text x="74.8" y="151.8">U2</text>
<text x="119.6" y="152.8">+3V3</text>
<text x="177.7" y="154.3">SW1</text>
<text x="46.9" y="159.4">C6</text>
<text x="105.3" y="160.7">C7</text>
<text x="115.4" y="160.7">C8</text>
<text x="125.6" y="160.7">C9</text>
<text x="307.2" y="161.9">R8</text>
<text x="373.3" y="158.1">U3</text>
<text x="292" y="163.2">LED2</text>
<text x="307.2" y="173.4">R10</text>
<text x="292" y="174.6">LED3</text>
<text x="396.5" y="176.9">+3V3</text>
<text x="292" y="184.8">LED4</text>
<text x="307.2" y="183.5">R11</text>
<text x="292" y="194.9">LED5</text>
<text x="307.2" y="193.7">R12</text>
<text x="307.2" y="203.8">R13</text>
<text x="292" y="205.1">LED6</text>
</g>
<g font-size="1.8" fill="#00f">
<text x="290.7" y="52.7">1k</text>
<text x="326.3" y="54">100nF</text>
<text x="97.7" y="55.2">100nF</text>
<text x="111.6" y="55.2">100nF</text>
<text x="180.2" y="61.6">1uF</text>
<text x="291" y="66.4">KT-0805R</text>
<text x="75" y="76.8">CC1</text>
<text x="190.4" y="73">10k</text>
<text x="202" y="76.8">CFG1</text>
<text x="218.3" y="73">10k</text>
<text x="229.7" y="73">10k</text>
<text x="239.9" y="73">10k</text>
<text x="294.5" y="75.1">2N7002T-7-F</text>
<text x="351.7" y="73">MKDSN 1,5/ 2-5,08</text>
<text x="119.3" y="81.9">USB_P</text>
<text x="197.7" y="81.9">CFG3/SDA</text>
<text x="197.9" y="79.4">CFG2/SCL</text>
<text x="272.9" y="83.2">PG</text>
<text x="118" y="84.5">USB_N</text>
<text x="147.2" y="89.5">CC2</text>
<text x="77.5" y="92.1">CC2</text>
<text x="147.2" y="92.1">CC1</text>
<text x="190.3" y="92.1">PG</text>
<text x="112.4" y="101.5" transform="rotate(-90 112.4 101.5)">GG0402050R3C2P</text>
<text x="50.7" y="102.2">TYPE-C 16PIN 2MD(073)</text>
<text x="103.5" y="102.7" transform="rotate(-90 103.5 102.7)">GG0402050R3C2P</text>
<text x="396.1" y="146.7">100nF</text>
<text x="57" y="160.7">EN_3V3</text>
<text x="157.4" y="156.8">CFG1</text>
<text x="157.4" y="159.4">CFG2/SCL</text>
<text x="157.4" y="161.9">CFG3/SDA</text>
<text x="46.9" y="163.2">1uF</text>
<text x="74.8" y="165.7">TPS70933DBVR</text>
<text x="105.3" y="163.2">1uF</text>
<text x="115.4" y="163.2">1uF</text>
<text x="125.6" y="163.2">1uF</text>
<text x="177.7" y="167">BX-DS1.27-3PTP</text>
<text x="278" y="163.2">KT-0805G</text>
<text x="307.2" y="167">1k</text>
<text x="358" y="164.5">CFG3/SDA</text>
<text x="358" y="167">CFG2/SCL</text>
<text x="358" y="169.5">CFG1</text>
<text x="278" y="174.6">KT-0805G</text>
<text x="307.2" y="178.4">1k</text>
<text x="278" y="184.8">KT-0805G</text>
<text x="307.2" y="188.6">1k</text>
<text x="278" y="194.9">KT-0805G</text>
<text x="307.2" y="198.8">1k</text>
<text x="391.8" y="200.5" transform="rotate(-90 391.8 200.5)">MC14051BDR2G</text>
<text x="278" y="205.1">KT-0805G</text>
<text x="307.2" y="208.9">1k</text>
<text x="349.1" y="211.5">PG</text>
<text x="77.3" y="235.6">CFG3/SDA</text>
<text x="77.3" y="240.7">CFG2/SCL</text>
</g>
<g font-size="1.8">
<text x="349.4" y="63.1">2</text>
<text x="352.2" y="64.1">2</text>
<text x="51.1" y="69.4">13</text>
<text x="54.2" y="70.7">EH</text>
<text x="60.9" y="70.7">GND</text>
<text x="66" y="69.4">A1B12</text>
<text x="66" y="72">A4B9</text>
<text x="349.4" y="68.2">1</text>
<text x="352.2" y="69.2">1</text>
<text x="60" y="73.3">VBUS</text>
<text x="60.2" y="75.8">SBU2</text>
<text x="66" y="74.5">B8</text>
<text x="66" y="77.1">A5</text>
<text x="154.9" y="77.1">8</text>
<text x="163.4" y="74.7" transform="rotate(-90 163.4 74.7)">1</text>
<text x="174" y="77.1">9</text>
<text x="287.4" y="77.6" transform="rotate(-90 287.4 77.6)">3</text>
<text x="61.3" y="78.3">CC1</text>
<text x="61.6" y="80.9">Dn2</text>
<text x="61.6" y="83.4">Dp1</text>
<text x="66" y="79.6">B7</text>
<text x="66" y="82.1">A6</text>
<text x="154.9" y="82.1">4</text>
<text x="157" y="83.4">DP</text>
<text x="157" y="78.3">VBUS</text>
<text x="163.8" y="83.4">CFG3/SDA</text>
<text x="164" y="80.9">CFG2/SCL</text>
<text x="164.7" y="79.5" transform="rotate(-90 164.7 79.5)">VHV</text>
<text x="168" y="78.3">CFG1</text>
<text x="174" y="79.6">2</text>
<text x="174" y="82.1">3</text>
<text x="280.5" y="83.4">1</text>
<text x="61.6" y="86">Dn1</text>
<text x="61.6" y="88.5">Dp2</text>
<text x="66" y="84.7">A7</text>
<text x="66" y="87.2">B6</text>
<text x="66" y="89.8">A8</text>
<text x="154.9" y="84.7">5</text>
<text x="154.9" y="89.8">6</text>
<text x="157" y="86">DM</text>
<text x="60.2" y="91">SBU1</text>
<text x="61.3" y="93.6">CC2</text>
<text x="66" y="92.3">B5</text>
<text x="66" y="94.8">B4A9</text>
<text x="154.9" y="92.3">7</text>
<text x="157" y="91">CC2</text>
<text x="157" y="93.6">CC1</text>
<text x="170.3" y="93.6">PG</text>
<text x="174" y="92.3">10</text>
<text x="287.4" y="91.8" transform="rotate(-90 287.4 91.8)">2</text>
<text x="51.1" y="97.4">14</text>
<text x="54.2" y="98.7">EH</text>
<text x="60" y="96.1">VBUS</text>
<text x="60.9" y="98.7">GND</text>
<text x="66" y="97.4">B1A12</text>
<text x="162.9" y="99.2" transform="rotate(-90 162.9 99.2)">11</text>
<text x="164" y="96.7" transform="rotate(-90 164 96.7)">GND</text>
<text x="209.4" y="106.6">Design note:</text>
<text x="209.4" y="108.6">The unfitted resistor is for experimenting</text>
<text x="63.4" y="120.5">NOTE: For requests above 20 V or above 60 W (3 A),</text>
<text x="63.4" y="122.6">use a USB-C cable with an eMarker chip (rated 5 A).</text>
<text x="73.7" y="155.8">1</text>
<text x="90.2" y="155.8">5</text>
<text x="73.7" y="158.3">2</text>
<text x="73.7" y="160.9">3</text>
<text x="75.7" y="157.1">IN</text>
<text x="75.7" y="159.6">GND</text>
<text x="85.2" y="157.1">OUT</text>
<text x="90.2" y="160.9">4</text>
<text x="175.4" y="159.6">2</text>
<text x="175.4" y="157.1">1</text>
<text x="189.1" y="159.6">5</text>
<text x="189.1" y="157.1">6</text>
<text x="381.9" y="159.8" transform="rotate(-90 381.9 159.8)">16</text>
<text x="75.7" y="162.2">EN</text>
<text x="86.5" y="162.2">NC</text>
<text x="175.4" y="162.2">3</text>
<text x="189.1" y="162.2">4</text>
<text x="372.4" y="167.2">10</text>
<text x="372.4" y="164.7">11</text>
<text x="375.5" y="166">A</text>
<text x="383.1" y="164.7" transform="rotate(-90 383.1 164.7)">VDD</text>
<text x="373.4" y="169.8">9</text>
<text x="375.5" y="171">C</text>
<text x="375.5" y="168.5">B</text>
<text x="372.4" y="174.9">13</text>
<text x="372.4" y="177.4">14</text>
<text x="372.4" y="179.9">15</text>
<text x="375.5" y="176.1">X0</text>
<text x="375.5" y="178.7">X1</text>
<text x="389.9" y="179.9">3</text>
<text x="372.4" y="182.5">12</text>
<text x="373.4" y="185">1</text>
<text x="375.5" y="183.7">X3</text>
<text x="375.5" y="181.2">X2</text>
<text x="387.6" y="181.2">X</text>
<text x="373.4" y="190.1">2</text>
<text x="373.4" y="187.6">5</text>
<text x="375.5" y="186.3">X4</text>
<text x="375.5" y="191.4">X6</text>
<text x="375.5" y="188.8">X5</text>
<text x="373.4" y="192.6">4</text>
<text x="373.4" y="195.2">6</text>
<text x="375.5" y="193.9">X7</text>
<text x="375.5" y="196.4">INH</text>
<text x="381.6" y="201.5" transform="rotate(-90 381.6 201.5)">7</text>
<text x="382.9" y="199.5" transform="rotate(-90 382.9 199.5)">VEE</text>
<text x="384.2" y="201.5" transform="rotate(-90 384.2 201.5)">8</text>
<text x="385.4" y="199.5" transform="rotate(-90 385.4 199.5)">VSS</text>
</g>
<g font-size="1.8" fill="#999">
<text x="223.4" y="90.8">R6</text>
<text x="223.4" y="93.3">6.8k</text>
<text x="85" y="98.4">R7</text>
<text x="85" y="101">1k</text>
<text x="59.6" y="165.7">R9</text>
<text x="59.6" y="168.3">10k</text>
<text x="93.9" y="233">J3</text>
<text x="92.7" y="235.8">1</text>
<text x="92.7" y="238.4">2</text>
<text x="94.8" y="237.1">1</text>
<text x="94.8" y="239.6">2</text>
<text x="92.7" y="240.9">3</text>
<text x="93.9" y="245.7">HX PZ2.54-1x3P WT</text>
<text x="94.8" y="242.2">3</text>
<text x="145.4" y="243.5" transform="rotate(-90 145.4 243.5)">1</text>
<text x="148.5" y="240.7">MH1</text>
<text x="155.6" y="243.5" transform="rotate(-90 155.6 243.5)">1</text>
<text x="158.6" y="240.7">MH2</text>
<text x="165.7" y="243.5" transform="rotate(-90 165.7 243.5)">1</text>
<text x="168.8" y="240.7">MH3</text>
<text x="175.9" y="243.5" transform="rotate(-90 175.9 243.5)">1</text>
<text x="178.9" y="240.7">MH4</text>
</g>
<text font-size="1.5" fill="#000080" x="351.7" y="60.3">J2</text>
</svg>
